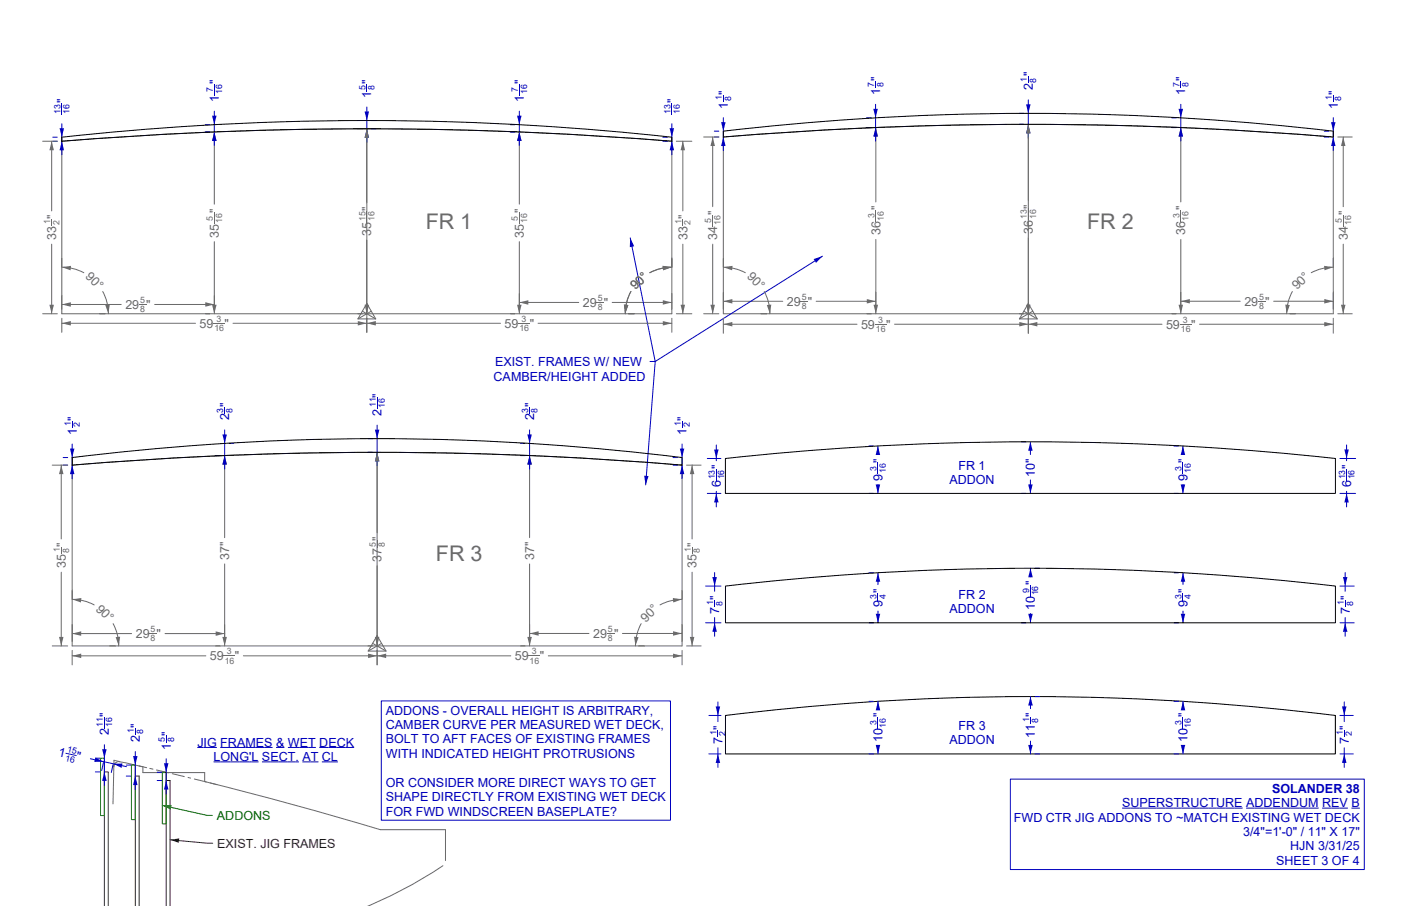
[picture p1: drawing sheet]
<svg xmlns="http://www.w3.org/2000/svg" width="432mm" height="279mm" viewBox="0 0 432 279" stroke-linecap="round" stroke-linejoin="round" font-family="sans-serif">
<!-- layer: Make2D -->
<g fill="none" stroke="#696969" stroke-width=".31">
<path d="M113.1 39.7v57.1M316.9 38.3v58.5M19.1 43.6l24.8-1.8 23.2-1.1 22.9-.7 23.1-.3 23 .3 23 .7 23.1 1.1 24.9 1.8v53.2h-188zM222.9 42.3l24.9-1.8 23.2-1.2 22.9-.7 23-.3 23 .3 23 .7 23.2 1.2 24.8 1.8v54.5h-188zM116.2 139.5v59.7M22.2 143.4l22.8-1.6 23.6-1.3 24.7-.8 22.9-.2 23 .2 24.6 .8 23.6 1.3 22.8 1.6v55.8h-188zM35.1 236.4a1.66 1.66 0 0 1 1.4-1.6l7.5 1.7v1.8h19.1v2.7l28.3 7.4 25.8 7.5h20.1v9.5M36.9 234.9l-1.8-.4-.3 13.4M42.9 236.2l2.3 .5M46.2 237l1 .2M48.1 237.4l3.9 .9M53 238.6l3.9 .9"/>
<path d="M57.9 239.7l.9 .3M59.8 240.2l3.9 1M64.7 241.4l2.2 .6M136.5 267a139.3 139.3 0 0 1-23.1 12.4"/>
</g>
<path d="M223.6 220.6l18.6-2 16.6-1.5 17.8-1.2 18-.7 18.1-.4 16.4 .1 18 .5 18.1 .9 23.6 1.9 22.8 2.4v11.9h-188z" fill="none" stroke="#000" stroke-width=".31"/>
<g fill="#696969">
<path d="M68.5 196.4h1.4l-.7 2.8z"/>
<path d="M69.2 140.5l.7 2.8h-1.4z"/>
</g>
<path d="M66.5 140.5h1.4M69.2 140.5v25.3M69.2 173.9v25.3M66.5 199.2h1.4" fill="none" stroke="#696969" stroke-width=".31"/>
<g fill="#696969">
<path d="M162.5 196.4h1.4l-.7 2.8z"/>
<path d="M163.2 140.5l.7 2.8h-1.4z"/>
</g>
<path d="M160.4 140.5h1.4M163.2 140.5v25.3M163.2 173.9v25.3M160.4 199.2h1.4M187.1 195.4h2.2" fill="none" stroke="#696969" stroke-width=".31"/>
<g fill="#696969">
<path d="M163.2 195.4l2.8-.7v1.3z"/>
<path d="M207.4 194.7l2.8 .7-2.8 .6z"/>
</g>
<path d="M46.1 195.4h2.2M163.2 192.6v5.2M163.2 195.4h18.3M191.8 195.4h18.4M210.2 192.6v5.2" fill="none" stroke="#696969" stroke-width=".31"/>
<g fill="#696969">
<path d="M22.2 195.4l2.8-.7v1.4z"/>
<path d="M66.5 194.7l2.7 .7-2.7 .7z"/>
</g>
<path d="M363.9 64.9v3.4M22.2 192.6v5.2M22.2 195.4h18.3M50.9 195.4h18.3M69.2 192.6v5.2" fill="none" stroke="#696969" stroke-width=".31"/>
<g fill="#696969">
<path d="M363.2 94h1.4l-.7 2.8z"/>
<path d="M363.9 39.3l.7 2.8h-1.4z"/>
</g>
<path d="M361.2 39.3h1.3M363.9 39.3v23M363.9 73.8v23M361.2 96.8h1.3M387.8 92.9h2.2" fill="none" stroke="#696969" stroke-width=".31"/>
<g fill="#696969">
<path d="M363.9 92.9l2.8-.7v1.4z"/>
<path d="M408.2 92.2l2.7 .7-2.7 .7z"/>
</g>
<path d="M246.8 92.9h2.2M363.9 90.1v5.3M363.9 92.9h18.3M392.6 92.9h18.3M410.9 90.1v5.3" fill="none" stroke="#696969" stroke-width=".31"/>
<g fill="#696969">
<path d="M222.9 92.9l2.8-.7v1.4z"/>
<path d="M267.2 92.2l2.7 .7-2.7 .7z"/>
</g>
<path d="M183.9 93.3h2.2M222.9 90.1v5.3M222.9 92.9h18.3M251.6 92.9h18.3M269.9 90.1v5.3" fill="none" stroke="#696969" stroke-width=".31"/>
<g fill="#696969">
<path d="M160.1 93.3l2.7-.7v1.4z"/>
<path d="M204.3 92.6l2.8 .7-2.8 .7z"/>
</g>
<path d="M42.9 93.9h2.2M160.1 90.5v4.9M160.1 93.3h18.3M188.7 93.3h18.4M207.1 90.5v4.9" fill="none" stroke="#696969" stroke-width=".31"/>
<g fill="#696969">
<path d="M19.1 93.9l2.7-.7v1.4z"/>
<path d="M63.3 93.2l2.8 .7-2.8 .7z"/>
</g>
<path d="M66.1 65.5v3.5M19.1 91.1v4.3M19.1 93.9h18.3M47.7 93.9h18.4M66.1 91.1v4.3" fill="none" stroke="#696969" stroke-width=".31"/>
<g fill="#696969">
<path d="M65.4 94h1.3l-.6 2.8z"/>
<path d="M66.1 40.7l.6 2.8h-1.3z"/>
</g>
<path d="M63.3 40.7h1.4M66.1 40.7v22.3M66.1 74.5v22.3M160.1 65.5v3.5M63.3 96.8h1.4" fill="none" stroke="#696969" stroke-width=".31"/>
<g fill="#696969">
<path d="M159.4 94h1.4l-.7 2.8z"/>
<path d="M160.1 40.7l.7 2.8h-1.4z"/>
</g>
<path d="M157.3 40.7h1.4M160.1 40.7v22.3M160.1 74.5v22.3M269.9 64.9v3.4M157.3 96.8h1.4" fill="none" stroke="#696969" stroke-width=".31"/>
<g fill="#696969">
<path d="M269.2 94h1.4l-.7 2.8z"/>
<path d="M269.9 39.3l.7 2.8h-1.4z"/>
</g>
<path d="M267.2 39.3h1.3M269.9 39.3v23M269.9 73.8v23M267.2 96.8h1.3" fill="none" stroke="#696969" stroke-width=".31"/>
<path d="M32.2 279.4v-41.4h1.2v41.4M41.7 279.4v-40.1h1.2v40.1M51.2 279.4v-38.7h1.2v38.7" fill="none" stroke="#7f0000" stroke-width=".31"/>
<path d="M52.4 259l2.8-.5-.1 1.4z" fill="#7f0000"/>
<path d="M52.4 259l13.2 1" fill="none" stroke="#7f0000" stroke-width=".31"/>
<path d="M31 233.8h1.2v17.7h-1.2zM40.5 235.9h1.2v16.9h-1.2zM50 238.2h1.2v15.9h-1.2z" fill="none" stroke="#006300" stroke-width=".31"/>
<path d="M50 248.4l2.9-.1-.3 1.4z" fill="#006300"/>
<path d="M50 248.4l13.9 3.1h1.5" fill="none" stroke="#006300" stroke-width=".31"/>
<g fill="#0000bf">
<path d="M316.9 149.4h1.4l-.7 2.8z"/>
<path d="M317.6 136.2l.7 2.8h-1.4z"/>
</g>
<path d="M314.8 136.2h1.4M317.6 136.2v4M270.6 142.7v3.5M314.8 152.2h1.4M317.6 148v4.2" fill="none" stroke="#0000bf" stroke-width=".31"/>
<g fill="#0000bf">
<path d="M269.9 149.4h1.4l-.7 2.8z"/>
<path d="M270.6 137.5l.7 2.8h-1.4z"/>
</g>
<path d="M267.8 137.5h1.4M270.6 137.5v2.7M220.8 144.7v3.4M267.8 152.2h1.4M270.6 149.6v2.6" fill="none" stroke="#0000bf" stroke-width=".31"/>
<g fill="#0000bf">
<path d="M220.8 152.2l.7 2.7h-1.4z"/>
<path d="M220.1 138.6h1.4l-.7 2.8z"/>
</g>
<path d="M220.8 137.2v4.9M218 152.2h4.2M218 141.4h4.2M220.8 151.5v4.8M220.3 184.9v2.2" fill="none" stroke="#0000bf" stroke-width=".31"/>
<g fill="#0000bf">
<path d="M220.3 192.1l.6 2.7h-1.3z"/>
<path d="M219.6 178h1.3l-.6 2.7z"/>
</g>
<path d="M220.3 176.6v5.8M217.5 192.1h4.7M217.5 180.7h4.7M220.3 190.4v5.8M270.6 182.9v2.2" fill="none" stroke="#0000bf" stroke-width=".31"/>
<g fill="#0000bf">
<path d="M269.9 189.3h1.4l-.7 2.8z"/>
<path d="M270.6 176.6l.7 2.8h-1.4z"/>
</g>
<path d="M267.8 176.6h1.4M270.6 176.6v3.7M267.8 192.1h1.4M270.6 188.4v3.7M317.6 180.5v3.4" fill="none" stroke="#0000bf" stroke-width=".31"/>
<g fill="#0000bf">
<path d="M316.9 189.3h1.4l-.7 2.8z"/>
<path d="M317.6 175.2l.7 2.8h-1.4z"/>
</g>
<path d="M317.6 175.2v2.7M319 175.2h1.4M314.8 192.1h1.4M317.6 189.2v2.9M414.6 184.9v2.2" fill="none" stroke="#0000bf" stroke-width=".31"/>
<g fill="#0000bf">
<path d="M414.6 192.1l.7 2.7h-1.4z"/>
<path d="M413.9 178h1.4l-.7 2.7z"/>
</g>
<path d="M414.6 176.6v5.8M413 180.7h4.4M413 192.1h4.4M414.6 190.4v5.8M414.3 225.1v2.2" fill="none" stroke="#0000bf" stroke-width=".31"/>
<g fill="#0000bf">
<path d="M414.3 232.5l.7 2.8h-1.4z"/>
<path d="M413.6 217.9h1.4l-.7 2.7z"/>
</g>
<path d="M414.3 216.5v6M364.6 221.2v3.5M413 220.6h4.1M413 232.5h4.1M414.3 230.6v6.1" fill="none" stroke="#0000bf" stroke-width=".31"/>
<g fill="#0000bf">
<path d="M363.9 229.7h1.4l-.7 2.8z"/>
<path d="M364.6 216.3l.7 2.8h-1.4z"/>
</g>
<path d="M361.8 216.3h1.5M364.6 216.3v2.3M317.6 221.1v2.2M361.8 232.5h1.4M364.6 229.9v2.6" fill="none" stroke="#0000bf" stroke-width=".31"/>
<g fill="#0000bf">
<path d="M316.9 229.7h1.4l-.7 2.8z"/>
<path d="M317.6 214.8l.7 2.8h-1.4z"/>
</g>
<path d="M317.6 214.8v3.7M319 214.8h1.4M270.6 221.2v3.5M317.6 228.5v4M319 232.5h1.4" fill="none" stroke="#0000bf" stroke-width=".31"/>
<g fill="#0000bf">
<path d="M269.9 229.7h1.4l-.7 2.8z"/>
<path d="M270.6 216.3l.7 2.8h-1.4z"/>
</g>
<path d="M267.8 216.3h1.4M270.6 216.3v2.3M221.3 225.1v2.2M267.8 232.5h1.4M270.6 229.9v2.6" fill="none" stroke="#0000bf" stroke-width=".31"/>
<g fill="#0000bf">
<path d="M221.3 232.5l.7 2.8h-1.4z"/>
<path d="M220.6 217.9h1.4l-.7 2.7z"/>
</g>
<path d="M221.3 216.5v6M41.7 224.6v2.1M218.5 232.5h3.7M218.5 220.6h3.7M221.3 230.6v6.1" fill="none" stroke="#0000bf" stroke-width=".31"/>
<g fill="#0000bf">
<path d="M41.7 239.3l.7 2.8h-1.4z"/>
<path d="M41 233.2h1.4l-.7 2.7z"/>
</g>
<path d="M22.2 129.9v2.1M38.9 239.3h1.4M38.9 235.9h1.4M41.7 231.8v11.7" fill="none" stroke="#0000bf" stroke-width=".31"/>
<g fill="#0000bf">
<path d="M22.2 143.4l.7 2.8h-1.3z"/>
<path d="M21.6 138.3h1.3l-.7 2.8z"/>
</g>
<path d="M22.2 136.9v10.7M163.2 125.4v2.1M19.5 143.4h1.4M19.5 141.1h1.4" fill="none" stroke="#0000bf" stroke-width=".31"/>
<g fill="#0000bf">
<path d="M163.2 140.5l.7 2.8h-1.4z"/>
<path d="M162.5 134h1.4l-.7 2.7z"/>
</g>
<path d="M160.4 136.7h1.4M163.2 132.6v12.1M210.2 129.9v2.1M160.4 140.5h1.4" fill="none" stroke="#0000bf" stroke-width=".31"/>
<g fill="#0000bf">
<path d="M210.2 143.4l.7 2.8h-1.4z"/>
<path d="M209.5 138.3h1.4l-.7 2.8z"/>
</g>
<path d="M116.2 122.6v3.5M210.2 136.9v10.7M207.4 143.4h1.4M207.4 141.1h1.4" fill="none" stroke="#0000bf" stroke-width=".31"/>
<g fill="#0000bf">
<path d="M116.2 139.5l.7 2.8h-1.4z"/>
<path d="M115.5 132.5h1.4l-.7 2.8z"/>
</g>
<path d="M410.9 29.2v2.2M113.5 139.5h1.3M113.5 135.3h1.3M116.2 131.1v12.6" fill="none" stroke="#0000bf" stroke-width=".31"/>
<g fill="#0000bf">
<path d="M410.9 42.3l.7 2.7h-1.4z"/>
<path d="M410.2 37.7h1.4l-.7 2.8z"/>
</g>
<path d="M316.9 23.6v2.1M410.9 36.3v10.1M408.2 42.3h1.3M408.2 40.5h1.3" fill="none" stroke="#0000bf" stroke-width=".31"/>
<g fill="#0000bf">
<path d="M316.9 38.3l.7 2.8h-1.4z"/>
<path d="M316.2 32.2h1.4l-.7 2.8z"/>
</g>
<path d="M222.9 29.2v2.2M314.2 38.3h1.3M314.2 35h1.3M316.9 30.8v11.7" fill="none" stroke="#0000bf" stroke-width=".31"/>
<g fill="#0000bf">
<path d="M222.9 42.3l.7 2.7h-1.4z"/>
<path d="M222.2 37.7h1.4l-.7 2.7z"/>
</g>
<path d="M19.1 31.9v3.4M222.9 36.3v10.1M220.2 42.3h1.4M220.2 40.4h1.4" fill="none" stroke="#0000bf" stroke-width=".31"/>
<g fill="#0000bf">
<path d="M19.1 43.6l.6 2.7h-1.3z"/>
<path d="M18.4 39.5h1.3l-.6 2.8z"/>
</g>
<path d="M19.1 38.1v9.6M66.1 25.9v3.5M16.3 43.6h1.4M16.3 42.3h1.4" fill="none" stroke="#0000bf" stroke-width=".31"/>
<g fill="#0000bf">
<path d="M66.1 40.7l.6 2.8h-1.3z"/>
<path d="M65.4 35.7h1.3l-.6 2.8z"/>
</g>
<path d="M63.3 38.5h1.4M66.1 34.3v10.6M63.3 40.7h1.4M51.2 226.9v2.2" fill="none" stroke="#0000bf" stroke-width=".31"/>
<g fill="#0000bf">
<path d="M51.2 240.7l.7 2.8h-1.4z"/>
<path d="M50.5 235.4h1.4l-.7 2.8z"/>
</g>
<path d="M113.1 25.9v2.2M48.4 238.2h1.4M51.2 234v10.9M48.4 240.7h1.4" fill="none" stroke="#0000bf" stroke-width=".31"/>
<g fill="#0000bf">
<path d="M113.1 39.7l.7 2.8h-1.4z"/>
<path d="M112.4 34.4h1.4l-.7 2.8z"/>
</g>
<path d="M113.1 33v10.9M114.4 39.7h1.4M114.4 37.2h1.4M160.1 25.9v3.5" fill="none" stroke="#0000bf" stroke-width=".31"/>
<g fill="#0000bf">
<path d="M160.1 40.7l.7 2.8h-1.4z"/>
<path d="M159.4 35.7h1.4l-.7 2.8z"/>
</g>
<path d="M157.3 38.5h1.4M160.1 34.3v10.6M207.1 31.9v3.4M157.3 40.7h1.4" fill="none" stroke="#0000bf" stroke-width=".31"/>
<g fill="#0000bf">
<path d="M207.1 43.6l.7 2.7h-1.4z"/>
<path d="M206.4 39.5h1.4l-.7 2.8z"/>
</g>
<path d="M207.1 38.1v9.6M204.3 43.6h1.4M204.3 42.3h1.4M32.2 221.1v3.5" fill="none" stroke="#0000bf" stroke-width=".31"/>
<g fill="#0000bf">
<path d="M32.2 238l.7 2.8h-1.4z"/>
<path d="M31.5 231h1.4l-.7 2.8z"/>
</g>
<path d="M29.4 238h1.4M29.4 233.8h1.4M32.2 229.7v12.5" fill="none" stroke="#0000bf" stroke-width=".31"/>
<g fill="#0000bf">
<path d="M20.2 232.1l3.4 .8v.3l-3.4-.8z"/>
<path d="M34.9 235.5h2.9l-.3 1.3z"/>
<path d="M29.4 233.6l2.5 1.3-2.8 .1z"/>
</g>
<g fill="none" stroke="#0000bf" stroke-width=".31">
<path d="M117.5 216.2h89.2v36.7h-89.2zM27.9 234l11.1 2.4M31.9 235.2l-.6 2.4M34.8 235.8l-.5 2.5M60.8 230.5h6M65.8 235h13.9M67.9 230.5h16.1M80.7 235h11.4M85.1 230.5h2.6M88.7 230.5h8.6M93.2 235h4.9M98.4 230.5h10.8"/>
<path d="M99.2 235h4.9"/>
</g>
<path d="M198.5 146.7l1.4 .1-.9 2.7z" fill="#0000bf"/>
<path d="M201.9 111.5l-2.9 38" fill="none" stroke="#0000bf" stroke-width=".31"/>
<path d="M194.2 73.4l1.3 2.5-1.4 .3z" fill="#0000bf"/>
<path d="M194.2 73.4l7.7 38.1" fill="none" stroke="#0000bf" stroke-width=".31"/>
<path d="M250.8 79.9l2.7-.9-2 2.1z" fill="#0000bf"/>
<path d="M253.5 79l-51.6 32.5h-1.5M415 144.7v3.4" fill="none" stroke="#0000bf" stroke-width=".31"/>
<g fill="#0000bf">
<path d="M415 152.2l.7 2.7h-1.4z"/>
<path d="M414.3 138.6h1.4l-.7 2.8z"/>
</g>
<path d="M415 137.2v4.9M364.6 142.7v3.5M413 152.2h4.8M413 141.4h4.8M415 151.5v4.8" fill="none" stroke="#0000bf" stroke-width=".31"/>
<g fill="#0000bf">
<path d="M363.9 149.4h1.4l-.7 2.8z"/>
<path d="M364.6 137.5l.7 2.8h-1.4z"/>
</g>
<path d="M361.8 137.5h1.4M364.6 137.5v2.7M361.8 152.2h1.4M364.6 149.6v2.6M364.6 182.9v2.2" fill="none" stroke="#0000bf" stroke-width=".31"/>
<g fill="#0000bf">
<path d="M363.9 189.3h1.4l-.7 2.8z"/>
<path d="M364.6 176.6l.7 2.8h-1.4z"/>
</g>
<path d="M269.9 25.1v2.2M361.8 176.6h1.4M364.6 176.6v3.7M361.8 192.1h1.4M364.6 188.4v3.7" fill="none" stroke="#0000bf" stroke-width=".31"/>
<g fill="#0000bf">
<path d="M269.9 39.3l.7 2.8h-1.4z"/>
<path d="M269.2 33.6h1.4l-.7 2.7z"/>
</g>
<path d="M267.1 39.3h1.4M267.1 36.3h1.4M269.9 32.2v11.3M363.9 25.1v2.2" fill="none" stroke="#0000bf" stroke-width=".31"/>
<g fill="#0000bf">
<path d="M363.9 39.3l.7 2.8h-1.4z"/>
<path d="M363.2 33.6h1.4l-.7 2.7z"/>
</g>
<path d="M361.2 39.3h1.3M361.2 36.3h1.3M363.9 32.2v11.3M69.2 125.4v2.1" fill="none" stroke="#0000bf" stroke-width=".31"/>
<g fill="#0000bf">
<path d="M69.2 140.5l.7 2.8h-1.4z"/>
<path d="M68.5 134h1.4l-.7 2.8z"/>
</g>
<path d="M69.2 132.6v12.1M70.5 136.8h1.5M66.5 140.5h1.4M311.4 240.3h109.1v27.9h-109.1zM345.8 249.2h37.2M384.1 249.2h22.3M407.5 249.2h7.9M416.5 249.2h2.6" fill="none" stroke="#0000bf" stroke-width=".31"/>
<g fill="none" stroke="#696969" stroke-width=".31">
<path d="M414 66.3v3.5M111.7 96l4.1 2.3M113.1 93.6l2.7 4.7h-5.5zM113.1 93.6v4.7M114.4 96l-4.1 2.3M315.6 96l4.1 2.3M316.9 93.6l2.8 4.7h-5.5zM316.9 93.6v4.7M318.3 96l-4.1 2.3M114.9 198.4l4.1 2.4M116.2 196l2.8 4.8h-5.5zM116.2 196v4.8"/>
<path d="M117.6 198.4l-4.1 2.4"/>
</g>
<g fill="#696969">
<path d="M414 42.3l.7 2.7h-1.4z"/>
<path d="M413.3 94h1.4l-.7 2.8z"/>
</g>
<path d="M412.3 42.3h4.5M414 42.3v21.4M414 75.3v21.5M412.3 96.8h4.5M213.3 168.8v2.1" fill="none" stroke="#696969" stroke-width=".31"/>
<g fill="#696969">
<path d="M213.3 143.4l.7 2.8h-1.4z"/>
<path d="M212.6 196.4h1.4l-.7 2.8z"/>
</g>
<path d="M15.9 67.6v2.2M211.6 143.4h4.5M213.3 143.4v22.8M213.3 176.5v22.7M211.6 199.2h4.5" fill="none" stroke="#696969" stroke-width=".31"/>
<g fill="#696969">
<path d="M15.9 43.6l.7 2.7h-1.4z"/>
<path d="M15.2 94h1.4l-.7 2.8z"/>
</g>
<path d="M13.1 43.6h4.6M15.9 43.6v21.4M15.9 75.3v21.5M210.5 67.6v2.2M13.1 96.8h4.6" fill="none" stroke="#696969" stroke-width=".31"/>
<g fill="#696969">
<path d="M210.5 43.6l.6 2.7h-1.3z"/>
<path d="M209.8 94h1.3l-.6 2.8z"/>
</g>
<path d="M208.5 43.6h4.7M210.5 43.6v21.4M210.5 75.3v21.5M219.7 66.3v3.5M208.5 96.8h4.7" fill="none" stroke="#696969" stroke-width=".31"/>
<g fill="#696969">
<path d="M219.7 42.3l.7 2.7h-1.4z"/>
<path d="M219 94h1.4l-.7 2.8z"/>
</g>
<path d="M216.9 42.3h4.7M219.7 42.3v21.4M113.1 65v3.5M219.7 75.3v21.5M216.9 96.8h4.7" fill="none" stroke="#696969" stroke-width=".31"/>
<g fill="#696969">
<path d="M112.4 94h1.4l-.7 2.8z"/>
<path d="M113.1 39.7l.7 2.8h-1.4z"/>
</g>
<path d="M110.3 39.7h1.4M113.1 39.7v22.8M113.1 74.1v22.7M316.9 64.4v3.4M110.3 96.8h1.4" fill="none" stroke="#696969" stroke-width=".31"/>
<g fill="#696969">
<path d="M316.2 94h1.4l-.7 2.8z"/>
<path d="M316.9 38.3l.7 2.8h-1.4z"/>
</g>
<path d="M314.2 38.3h1.3M316.9 38.3v23.5M316.9 73.4v23.4M314.2 96.8h1.3M18.9 168.8v2.1" fill="none" stroke="#696969" stroke-width=".31"/>
<g fill="#696969">
<path d="M18.9 143.4l.7 2.8h-1.4z"/>
<path d="M18.2 196.4h1.4l-.7 2.8z"/>
</g>
<path d="M16.1 143.4h4.8M18.9 143.4v22.8M18.9 176.5v22.7M116.2 166.8v2.2M16.1 199.2h4.8" fill="none" stroke="#696969" stroke-width=".31"/>
<g fill="#696969">
<path d="M115.5 196.4h1.4l-.7 2.8z"/>
<path d="M116.2 139.5l.7 2.8h-1.4z"/>
</g>
<path d="M65.8 99.7h3.4M113.5 139.5h1.3M116.2 139.5v24.7M116.2 174.5v24.7M113.5 199.2h1.3" fill="none" stroke="#696969" stroke-width=".31"/>
<g fill="#696969">
<path d="M19.1 99.7l2.7-.7v1.4z"/>
<path d="M110.3 99l2.8 .7-2.8 .7z"/>
</g>
<path d="M19.1 98.2v4.3M19.1 99.7h41.2M71.8 99.7h41.3M113.1 98.2v4.3M159.8 99.7h3.4" fill="none" stroke="#696969" stroke-width=".31"/>
<g fill="#696969">
<path d="M113.1 99.7l2.7-.7v1.4z"/>
<path d="M204.3 99l2.8 .7-2.8 .7z"/>
</g>
<path d="M113.1 98.2v4.3M113.1 99.7h41.2M165.8 99.7h41.3M207.1 98.2v4.3M269.7 100h3.4" fill="none" stroke="#696969" stroke-width=".31"/>
<g fill="#696969">
<path d="M222.9 100l2.8-.7v1.4z"/>
<path d="M314.2 99.3l2.7 .7-2.7 .7z"/>
</g>
<path d="M222.9 98.2v4.6M222.9 100h41.2M275.7 100h41.2M316.9 98.2v4.6M363.7 100h3.4" fill="none" stroke="#696969" stroke-width=".31"/>
<g fill="#696969">
<path d="M316.9 100l2.8-.7v1.4z"/>
<path d="M408.2 99.3l2.7 .7-2.7 .7z"/>
</g>
<path d="M316.9 98.2v4.6M316.9 100h41.2M369.7 100h41.2M410.9 98.2v4.6M69 202.3h3.4" fill="none" stroke="#696969" stroke-width=".31"/>
<g fill="#696969">
<path d="M22.2 202.3l2.8-.7v1.4z"/>
<path d="M113.5 201.6l2.7 .7-2.7 .7z"/>
</g>
<path d="M22.2 200.6v4.4M22.2 202.3h41.2M75 202.3h41.2M116.2 200.6v4.4M163 202.3h3.4" fill="none" stroke="#696969" stroke-width=".31"/>
<g fill="#696969">
<path d="M116.2 202.3l2.8-.7v1.4z"/>
<path d="M207.4 201.6l2.8 .7-2.8 .7z"/>
</g>
<path d="M116.2 200.6v4.4M116.2 202.3h41.2M169 202.3h41.2M210.2 200.6v4.4" fill="none" stroke="#696969" stroke-width=".31"/>
<g fill="#696969">
<path d="M195.4 196.4l1.4 .1-.9 2.7z"/>
<path d="M207.4 184.4l2.8 .4-2.7 1z"/>
</g>
<path d="M196.8 199.2h1.8M197.6 192.3a14.4 14.4 0 0 0-1.7 6.9M210.2 184.8a14.4 14.4 0 0 0-6.8 1.7M210.2 182.1v2.7" fill="none" stroke="#696969" stroke-width=".31"/>
<g fill="#696969">
<path d="M396.1 93.9l1.4 .2-.9 2.7z"/>
<path d="M408.1 82l2.8 .4-2.7 1z"/>
</g>
<path d="M410.9 79.6v2.8a14.4 14.4 0 0 0-6.8 1.7M397.5 96.8h1.8M398.3 89.9a14.4 14.4 0 0 0-1.7 6.9" fill="none" stroke="#696969" stroke-width=".31"/>
<g fill="#696969">
<path d="M192.3 93.9l1.4 .2-1 2.7z"/>
<path d="M204.2 82l2.9 .4-2.7 1z"/>
</g>
<path d="M207.1 79.6v2.8a14.4 14.4 0 0 0-6.8 1.7M193.7 96.8h1.8M194.5 89.9a14.4 14.4 0 0 0-1.8 6.9" fill="none" stroke="#696969" stroke-width=".31"/>
<g fill="#696969">
<path d="M236.3 94.1l1.4-.2-.4 2.9z"/>
<path d="M222.9 82.4l2.9-.4-.2 1.4z"/>
</g>
<path d="M222.9 79.6v2.8a14.4 14.4 0 0 1 6.8 1.7M234.5 96.8h1.8M235.6 89.9a14.4 14.4 0 0 1 1.7 6.9" fill="none" stroke="#696969" stroke-width=".31"/>
<g fill="#696969">
<path d="M35.6 196.5l1.4-.1-.4 2.8z"/>
<path d="M22.2 184.8l2.9-.4-.2 1.4z"/>
</g>
<path d="M22.2 184.8a14.4 14.4 0 0 1 6.8 1.7M22.2 182.1v2.7M33.8 199.2h1.8M34.9 192.3a14.4 14.4 0 0 1 1.7 6.9" fill="none" stroke="#696969" stroke-width=".31"/>
<g fill="#696969">
<path d="M192.3 93.9l1.4 .2-1 2.7z"/>
<path d="M204.2 82l2.9 .4-2.7 1z"/>
</g>
<path d="M207.1 79.6v2.8a14.4 14.4 0 0 0-6.8 1.7M193.7 96.8h1.8M194.5 89.9a14.4 14.4 0 0 0-1.8 6.9" fill="none" stroke="#696969" stroke-width=".31"/>
<g fill="#696969">
<path d="M32.4 94.1l1.4-.2-.4 2.9z"/>
<path d="M19.1 82.4l2.8-.4-.2 1.4z"/>
</g>
<path d="M19.1 79.6v2.8a14.4 14.4 0 0 1 6.7 1.7M30.6 96.8h1.8M31.7 89.9a14.4 14.4 0 0 1 1.7 6.9" fill="none" stroke="#696969" stroke-width=".31"/>
<path d="M19.1 42.3l24.8-2.3 24.8-1.7 24.6-.9 24.7-.2 27.9 .6 28 1.5 16.6 1.4 16.6 1.6v1.3l-20.7-1.5-22.4-1.2-21.4-.8-21.3-.3h-24.7l-26.3 .7-26.4 1.3-24.8 1.8zM222.9 40.4l24.9-2.5 26.4-1.8 26.3-1 24.6-.1 29.6 .9 29.3 1.9 26.9 2.7v1.8l-20.7-1.6-20.7-1.1-21.4-.8-19.7-.4h-26.3l-26.2 .7-26 1.2-27 2zM22.2 141.1l27-2.8 26-1.9 26.3-1 24.6-.1 14.8 .4 16.4 .7 15.6 1 16.6 1.4 20.7 2.3v2.3l-20.7-1.5-20.8-1.2-19.6-.7-19.7-.4h-27.9l-26.3 .7-26 1.2-27 1.9zM223.6 141.4l18.6-1.8 16.6-1.3 17.7-1.1 18.1-.6 18-.3 18.1 .1 18.1 .4 18.1 .9 21.9 1.5 22.8 2.2v10.8h-188zM223.6 180.7l18.6-1.9 16.6-1.4 17.7-1.1 18.1-.7 18.1-.3h16.4l18.1 .5 18 .9 23.6 1.7 22.8 2.3v11.4h-188z" fill="none" stroke="#000" stroke-width=".31"/>
<g font-size="6.6" fill="#696969">
<text x="131.2" y="70.6">FR 1</text>
<text x="335.1" y="70.6">FR 2</text>
<text x="134.4" y="173">FR 3</text>
</g>
<g font-size="3.9" fill="#0000bf">
<text x="67.4" y="25.9" transform="rotate(-90 67.4 25.9)">&quot;</text>
<text x="161.4" y="25.9" transform="rotate(-90 161.4 25.9)">&quot;</text>
<text x="271.2" y="29.4" transform="rotate(-90 271.2 29.4)">1 &quot;</text>
<text x="318.3" y="27.9" transform="rotate(-90 318.3 27.9)">2 &quot;</text>
<text x="365.3" y="29.4" transform="rotate(-90 365.3 29.4)">1 &quot;</text>
<text x="20.4" y="31.9" transform="rotate(-90 20.4 31.9)">&quot;</text>
<text x="67.4" y="31.5" transform="rotate(-90 67.4 31.5)">1</text>
<text x="114.4" y="30.2" transform="rotate(-90 114.4 30.2)">1 &quot;</text>
<text x="161.4" y="31.5" transform="rotate(-90 161.4 31.5)">1</text>
<text x="208.5" y="31.9" transform="rotate(-90 208.5 31.9)">&quot;</text>
<text x="224.3" y="33.5" transform="rotate(-90 224.3 33.5)">1 &quot;</text>
<text x="412.3" y="33.5" transform="rotate(-90 412.3 33.5)">1 &quot;</text>
<text x="152.6" y="112.9">EXIST. FRAMES W/ NEW</text>
<text x="152.1" y="117.4">CAMBER/HEIGHT ADDED</text>
<text x="117.6" y="122.6" transform="rotate(-90 117.6 122.6)">&quot;</text>
<text x="70.6" y="129.7" transform="rotate(-90 70.6 129.7)">2 &quot;</text>
<text x="117.6" y="128.2" transform="rotate(-90 117.6 128.2)">2</text>
<text x="164.6" y="129.7" transform="rotate(-90 164.6 129.7)">2 &quot;</text>
<text x="23.6" y="134.2" transform="rotate(-90 23.6 134.2)">1 &quot;</text>
<text x="211.6" y="134.2" transform="rotate(-90 211.6 134.2)">1 &quot;</text>
<text x="272" y="142.7" transform="rotate(-90 272 142.7)">&quot;</text>
<text x="366" y="142.7" transform="rotate(-90 366 142.7)">&quot;</text>
<text x="222.2" y="144.7" transform="rotate(-90 222.2 144.7)">&quot;</text>
<text x="272" y="148.3" transform="rotate(-90 272 148.3)">9</text>
<text x="292.6" y="149.2">ADDON</text>
<text x="295.4" y="144.8">FR 1</text>
<text x="319" y="147" transform="rotate(-90 319 147)">10&quot;</text>
<text x="366" y="148.3" transform="rotate(-90 366 148.3)">9</text>
<text x="416.4" y="144.7" transform="rotate(-90 416.4 144.7)">&quot;</text>
<text x="222.2" y="150.3" transform="rotate(-90 222.2 150.3)">6</text>
<text x="416.4" y="150.3" transform="rotate(-90 416.4 150.3)">6</text>
<text x="295.4" y="184.7">FR 2</text>
<text x="319" y="180.5" transform="rotate(-90 319 180.5)">&quot;</text>
<text x="221.6" y="189.2" transform="rotate(-90 221.6 189.2)">7 &quot;</text>
<text x="272" y="187.2" transform="rotate(-90 272 187.2)">9 &quot;</text>
<text x="292.6" y="189.1">ADDON</text>
<text x="319" y="188.2" transform="rotate(-90 319 188.2)">10</text>
<text x="366" y="187.2" transform="rotate(-90 366 187.2)">9 &quot;</text>
<text x="416" y="189.2" transform="rotate(-90 416 189.2)">7 &quot;</text>
<text x="33.6" y="221.1" transform="rotate(-90 33.6 221.1)">&quot;</text>
<text x="118.9" y="220.4">ADDONS - OVERALL HEIGHT IS ARBITRARY,</text>
<text x="272" y="221.2" transform="rotate(-90 272 221.2)">&quot;</text>
<text x="366" y="221.2" transform="rotate(-90 366 221.2)">&quot;</text>
<text x="33.6" y="226.7" transform="rotate(-90 33.6 226.7)">2</text>
<text x="118.9" y="224.8">CAMBER CURVE PER MEASURED WET DECK,</text>
<text x="295.4" y="225.1">FR 3</text>
<text x="319" y="227.6" transform="rotate(-90 319 227.6)">11 &quot;</text>
<text x="17.8" y="233.2" transform="rotate(12 17.8 233.2)">1</text>
<text x="43.1" y="228.9" transform="rotate(-90 43.1 228.9)">2 &quot;</text>
<text x="52.6" y="231.2" transform="rotate(-90 52.6 231.2)">1 &quot;</text>
<text x="60.8" y="230.2">JIG FRAMES &amp; WET DECK</text>
<text x="118.9" y="229.3">BOLT TO AFT FACES OF EXISTING FRAMES</text>
<text x="118.9" y="233.7">WITH INDICATED HEIGHT PROTRUSIONS</text>
<text x="222.7" y="229.4" transform="rotate(-90 222.7 229.4)">7 &quot;</text>
<text x="272" y="229" transform="rotate(-90 272 229)">10</text>
<text x="292.6" y="229.6">ADDON</text>
<text x="366" y="229" transform="rotate(-90 366 229)">10</text>
<text x="415.7" y="229.4" transform="rotate(-90 415.7 229.4)">7 &quot;</text>
<text x="23.3" y="234.4" transform="rotate(12 23.3 234.4)">&quot;</text>
<text x="65.8" y="234.7">LONG'L SECT. AT CL</text>
<text x="118.9" y="242.6">OR CONSIDER MORE DIRECT WAYS TO GET</text>
<text x="392" y="244.5">SOLANDER 38</text>
<text x="118.9" y="247.1">SHAPE DIRECTLY FROM EXISTING WET DECK</text>
<text x="118.9" y="251.5">FOR FWD WINDSCREEN BASEPLATE?</text>
<text x="345.8" y="248.9">SUPERSTRUCTURE ADDENDUM REV B</text>
<text x="312.5" y="253.4">FWD CTR JIG ADDONS TO ~MATCH EXISTING WET DECK</text>
<text x="383.2" y="257.8">3/4&quot;=1'-0&quot; / 11&quot; X 17&quot;</text>
<text x="397.6" y="262.3">HJN 3/31/25</text>
<text x="393.3" y="266.7">SHEET 3 OF 4</text>
</g>
<g font-size="3.9" fill="#696969">
<text x="67.4" y="65.5" transform="rotate(-90 67.4 65.5)">&quot;</text>
<text x="114.4" y="65" transform="rotate(-90 114.4 65)">&quot;</text>
<text x="161.4" y="65.5" transform="rotate(-90 161.4 65.5)">&quot;</text>
<text x="271.3" y="64.9" transform="rotate(-90 271.3 64.9)">&quot;</text>
<text x="318.3" y="64.4" transform="rotate(-90 318.3 64.4)">&quot;</text>
<text x="365.3" y="64.9" transform="rotate(-90 365.3 64.9)">&quot;</text>
<text x="221" y="66.3" transform="rotate(-90 221 66.3)">&quot;</text>
<text x="415.4" y="66.3" transform="rotate(-90 415.4 66.3)">&quot;</text>
<text x="17.3" y="74.1" transform="rotate(-90 17.3 74.1)">33 &quot;</text>
<text x="67.4" y="73.3" transform="rotate(-90 67.4 73.3)">35</text>
<text x="114.4" y="72.8" transform="rotate(-90 114.4 72.8)">35</text>
<text x="161.4" y="73.3" transform="rotate(-90 161.4 73.3)">35</text>
<text x="211.8" y="74.1" transform="rotate(-90 211.8 74.1)">33 &quot;</text>
<text x="221" y="74.1" transform="rotate(-90 221 74.1)">34</text>
<text x="271.3" y="72.6" transform="rotate(-90 271.3 72.6)">36</text>
<text x="318.3" y="72.1" transform="rotate(-90 318.3 72.1)">36</text>
<text x="365.3" y="72.6" transform="rotate(-90 365.3 72.6)">36</text>
<text x="415.4" y="74.1" transform="rotate(-90 415.4 74.1)">34</text>
<text x="26.2" y="85.5" transform="rotate(45 26.2 85.5)">90°</text>
<text x="195.9" y="89.6" transform="rotate(-45 195.9 89.6)">90°</text>
<text x="230.1" y="85.5" transform="rotate(45 230.1 85.5)">90°</text>
<text x="399.8" y="89.6" transform="rotate(-45 399.8 89.6)">90°</text>
<text x="38.6" y="95.3">29 &quot;</text>
<text x="179.7" y="94.7">29 &quot;</text>
<text x="242.5" y="94.3">29 &quot;</text>
<text x="383.5" y="94.3">29 &quot;</text>
<text x="61.5" y="101.1">59</text>
<text x="69.2" y="101.1">&quot;</text>
<text x="155.5" y="101.1">59</text>
<text x="163.2" y="101.1">&quot;</text>
<text x="265.4" y="101.4">59</text>
<text x="273.1" y="101.4">&quot;</text>
<text x="359.4" y="101.4">59</text>
<text x="367.1" y="101.4">&quot;</text>
<text x="70.6" y="172.7" transform="rotate(-90 70.6 172.7)">37&quot;</text>
<text x="117.6" y="173.3" transform="rotate(-90 117.6 173.3)">37 &quot;</text>
<text x="164.6" y="172.7" transform="rotate(-90 164.6 172.7)">37&quot;</text>
<text x="20.3" y="175.2" transform="rotate(-90 20.3 175.2)">35 &quot;</text>
<text x="214.7" y="175.2" transform="rotate(-90 214.7 175.2)">35 &quot;</text>
<text x="29.4" y="188" transform="rotate(45 29.4 188)">90°</text>
<text x="41.8" y="196.8">29 &quot;</text>
<text x="182.8" y="196.7">29 &quot;</text>
<text x="199" y="192" transform="rotate(-45 199 192)">90°</text>
<text x="64.7" y="203.6">59</text>
<text x="72.4" y="203.6">&quot;</text>
<text x="158.7" y="203.6">59</text>
<text x="166.4" y="203.6">&quot;</text>
</g>
<text font-size="3.9" fill="#006300" x="66.8" y="252.9">ADDONS</text>
<text font-size="3.9" fill="#7f0000" x="66.9" y="261.5">EXIST. JIG FRAMES</text>
<g font-size="2.7" fill="#0000bf">
<text x="65.6" y="28.4" transform="rotate(-90 65.6 28.4)">7</text>
<text x="68.5" y="29.1" transform="rotate(-90 68.5 29.1)">16</text>
<text x="112.6" y="27.8" transform="rotate(-90 112.6 27.8)">5</text>
<text x="115.5" y="27.8" transform="rotate(-90 115.5 27.8)">8</text>
<text x="159.6" y="28.4" transform="rotate(-90 159.6 28.4)">7</text>
<text x="162.5" y="29.1" transform="rotate(-90 162.5 29.1)">16</text>
<text x="269.4" y="27" transform="rotate(-90 269.4 27)">7</text>
<text x="272.3" y="27" transform="rotate(-90 272.3 27)">8</text>
<text x="316.5" y="25.2" transform="rotate(-90 316.5 25.2)">1</text>
<text x="319.4" y="25.4" transform="rotate(-90 319.4 25.4)">8</text>
<text x="363.5" y="27" transform="rotate(-90 363.5 27)">7</text>
<text x="366.4" y="27" transform="rotate(-90 366.4 27)">8</text>
<text x="18.6" y="35" transform="rotate(-90 18.6 35)">13</text>
<text x="21.5" y="35" transform="rotate(-90 21.5 35)">16</text>
<text x="206.6" y="35" transform="rotate(-90 206.6 35)">13</text>
<text x="209.5" y="35" transform="rotate(-90 209.5 35)">16</text>
<text x="222.5" y="30.8" transform="rotate(-90 222.5 30.8)">1</text>
<text x="225.4" y="31.1" transform="rotate(-90 225.4 31.1)">8</text>
<text x="410.5" y="30.8" transform="rotate(-90 410.5 30.8)">1</text>
<text x="413.3" y="31.1" transform="rotate(-90 413.3 31.1)">8</text>
<text x="115.8" y="125.6" transform="rotate(-90 115.8 125.6)">11</text>
<text x="118.6" y="125.8" transform="rotate(-90 118.6 125.8)">16</text>
<text x="21.8" y="131.5" transform="rotate(-90 21.8 131.5)">1</text>
<text x="24.6" y="131.7" transform="rotate(-90 24.6 131.7)">2</text>
<text x="68.8" y="127.2" transform="rotate(-90 68.8 127.2)">3</text>
<text x="71.7" y="127.2" transform="rotate(-90 71.7 127.2)">8</text>
<text x="162.8" y="127.2" transform="rotate(-90 162.8 127.2)">3</text>
<text x="165.6" y="127.2" transform="rotate(-90 165.6 127.2)">8</text>
<text x="209.8" y="131.5" transform="rotate(-90 209.8 131.5)">1</text>
<text x="212.6" y="131.7" transform="rotate(-90 212.6 131.7)">2</text>
<text x="220.3" y="147.8" transform="rotate(-90 220.3 147.8)">13</text>
<text x="223.2" y="147.8" transform="rotate(-90 223.2 147.8)">16</text>
<text x="270.2" y="145.2" transform="rotate(-90 270.2 145.2)">3</text>
<text x="273" y="145.9" transform="rotate(-90 273 145.9)">16</text>
<text x="364.2" y="145.2" transform="rotate(-90 364.2 145.2)">3</text>
<text x="367" y="145.9" transform="rotate(-90 367 145.9)">16</text>
<text x="414.6" y="147.8" transform="rotate(-90 414.6 147.8)">13</text>
<text x="417.4" y="147.8" transform="rotate(-90 417.4 147.8)">16</text>
<text x="270.2" y="184.7" transform="rotate(-90 270.2 184.7)">3</text>
<text x="273" y="184.8" transform="rotate(-90 273 184.8)">4</text>
<text x="317.2" y="183" transform="rotate(-90 317.2 183)">9</text>
<text x="320" y="183.6" transform="rotate(-90 320 183.6)">16</text>
<text x="364.2" y="184.7" transform="rotate(-90 364.2 184.7)">3</text>
<text x="367" y="184.8" transform="rotate(-90 367 184.8)">4</text>
<text x="219.8" y="186.5" transform="rotate(-90 219.8 186.5)">1</text>
<text x="222.7" y="186.8" transform="rotate(-90 222.7 186.8)">8</text>
<text x="414.2" y="186.5" transform="rotate(-90 414.2 186.5)">1</text>
<text x="417" y="186.8" transform="rotate(-90 417 186.8)">8</text>
<text x="31.7" y="224.1" transform="rotate(-90 31.7 224.1)">11</text>
<text x="34.6" y="224.3" transform="rotate(-90 34.6 224.3)">16</text>
<text x="41.3" y="226.2" transform="rotate(-90 41.3 226.2)">1</text>
<text x="44.1" y="226.4" transform="rotate(-90 44.1 226.4)">8</text>
<text x="220.8" y="226.7" transform="rotate(-90 220.8 226.7)">1</text>
<text x="223.6" y="227" transform="rotate(-90 223.6 227)">2</text>
<text x="270.2" y="223.7" transform="rotate(-90 270.2 223.7)">3</text>
<text x="273" y="224.4" transform="rotate(-90 273 224.4)">16</text>
<text x="317.2" y="222.7" transform="rotate(-90 317.2 222.7)">1</text>
<text x="320" y="223" transform="rotate(-90 320 223)">8</text>
<text x="364.2" y="223.7" transform="rotate(-90 364.2 223.7)">3</text>
<text x="367" y="224.4" transform="rotate(-90 367 224.4)">16</text>
<text x="413.9" y="226.7" transform="rotate(-90 413.9 226.7)">1</text>
<text x="416.7" y="227" transform="rotate(-90 416.7 227)">2</text>
<text x="20.6" y="231.9" transform="rotate(12 20.6 231.9)">15</text>
<text x="50.8" y="228.8" transform="rotate(-90 50.8 228.8)">5</text>
<text x="53.6" y="228.8" transform="rotate(-90 53.6 228.8)">8</text>
<text x="20" y="234.7" transform="rotate(12 20 234.7)">16</text>
</g>
<g font-size="2.7" fill="#696969">
<text x="15.5" y="69.2" transform="rotate(-90 15.5 69.2)">1</text>
<text x="18.3" y="69.5" transform="rotate(-90 18.3 69.5)">2</text>
<text x="65.6" y="68.1" transform="rotate(-90 65.6 68.1)">5</text>
<text x="68.5" y="68.7" transform="rotate(-90 68.5 68.7)">16</text>
<text x="112.6" y="68.2" transform="rotate(-90 112.6 68.2)">15</text>
<text x="115.5" y="68.2" transform="rotate(-90 115.5 68.2)">16</text>
<text x="159.6" y="68.1" transform="rotate(-90 159.6 68.1)">5</text>
<text x="162.5" y="68.7" transform="rotate(-90 162.5 68.7)">16</text>
<text x="210" y="69.2" transform="rotate(-90 210 69.2)">1</text>
<text x="212.8" y="69.5" transform="rotate(-90 212.8 69.5)">2</text>
<text x="219.2" y="68.8" transform="rotate(-90 219.2 68.8)">5</text>
<text x="222.1" y="69.5" transform="rotate(-90 222.1 69.5)">16</text>
<text x="269.5" y="67.4" transform="rotate(-90 269.5 67.4)">3</text>
<text x="272.4" y="68" transform="rotate(-90 272.4 68)">16</text>
<text x="316.5" y="67.5" transform="rotate(-90 316.5 67.5)">13</text>
<text x="319.4" y="67.5" transform="rotate(-90 319.4 67.5)">16</text>
<text x="363.5" y="67.4" transform="rotate(-90 363.5 67.4)">3</text>
<text x="366.4" y="68" transform="rotate(-90 366.4 68)">16</text>
<text x="413.6" y="68.8" transform="rotate(-90 413.6 68.8)">5</text>
<text x="416.4" y="69.5" transform="rotate(-90 416.4 69.5)">16</text>
<text x="43.2" y="93.5">5</text>
<text x="184.2" y="92.8">5</text>
<text x="184.2" y="95.7">8</text>
<text x="247.1" y="92.5">5</text>
<text x="247.1" y="95.3">8</text>
<text x="388.1" y="92.5">5</text>
<text x="388.1" y="95.3">8</text>
<text x="43.2" y="96.3">8</text>
<text x="66.7" y="99.3">3</text>
<text x="160.7" y="99.3">3</text>
<text x="270.6" y="99.6">3</text>
<text x="364.6" y="99.6">3</text>
<text x="66.1" y="102.1">16</text>
<text x="160.1" y="102.1">16</text>
<text x="270" y="102.4">16</text>
<text x="363.9" y="102.4">16</text>
<text x="18.5" y="170.4" transform="rotate(-90 18.5 170.4)">1</text>
<text x="21.3" y="170.7" transform="rotate(-90 21.3 170.7)">8</text>
<text x="115.8" y="168.7" transform="rotate(-90 115.8 168.7)">5</text>
<text x="118.6" y="168.7" transform="rotate(-90 118.6 168.7)">8</text>
<text x="212.9" y="170.4" transform="rotate(-90 212.9 170.4)">1</text>
<text x="215.7" y="170.7" transform="rotate(-90 215.7 170.7)">8</text>
<text x="46.4" y="195">5</text>
<text x="46.4" y="197.8">8</text>
<text x="187.4" y="194.9">5</text>
<text x="187.4" y="197.8">8</text>
<text x="69.9" y="201.8">3</text>
<text x="163.9" y="201.8">3</text>
<text x="69.3" y="204.7">16</text>
<text x="163.2" y="204.7">16</text>
</g>
</svg>
